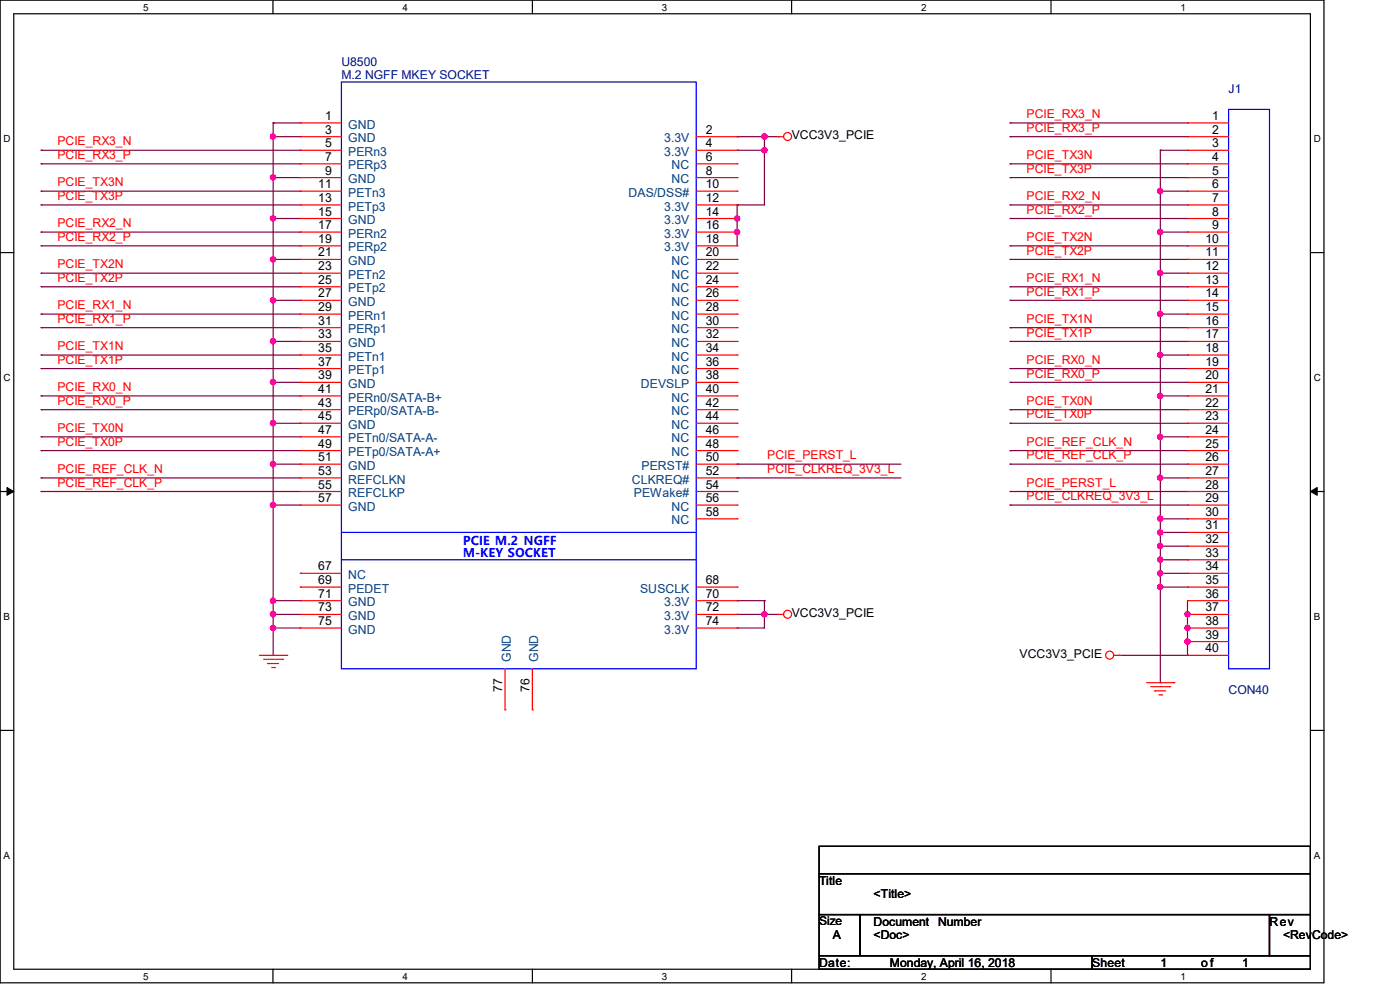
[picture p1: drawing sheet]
<svg xmlns="http://www.w3.org/2000/svg" width="297mm" height="210mm" viewBox="0 0 297 210" stroke-linecap="round" stroke-linejoin="round" font-family="sans-serif">
<path d="M0 0h280.9v208.5h-280.9zM2.9 2.9h275.1v202.7h-275.1z" fill="none" stroke="#000" stroke-width=".25"/>
<g fill="#fff">
<path d="M30.4 .3h1.1v2.4h-1.1z"/>
<path d="M30.4 205.9h1.1v2.3h-1.1z"/>
</g>
<path d="M57.9 0v2.9M57.9 205.6v2.9" fill="none" stroke="#000" stroke-width=".25"/>
<g fill="#fff">
<path d="M85.4 .3h1.1v2.4h-1.1z"/>
<path d="M85.4 205.9h1.1v2.3h-1.1z"/>
</g>
<path d="M112.9 0v2.9M112.9 205.6v2.9" fill="none" stroke="#000" stroke-width=".25"/>
<g fill="#fff">
<path d="M140.4 .3h1.2v2.4h-1.2z"/>
<path d="M140.4 205.9h1.2v2.3h-1.2z"/>
</g>
<path d="M167.9 0v2.9M167.9 205.6v2.9" fill="none" stroke="#000" stroke-width=".25"/>
<g fill="#fff">
<path d="M195.4 .3h1.2v2.4h-1.2z"/>
<path d="M195.4 205.9h1.2v2.3h-1.2z"/>
</g>
<path d="M223 0v2.9M223 205.6v2.9" fill="none" stroke="#000" stroke-width=".25"/>
<g fill="#fff">
<path d="M250.4 .3h1.2v2.4h-1.2z"/>
<path d="M250.4 205.9h1.2v2.3h-1.2z"/>
<path d="M.8 28.2h1.4v2.4h-1.4z"/>
<path d="M278.7 28.2h1.5v2.4h-1.5z"/>
<path d="M.8 78.9h1.4v2.3h-1.4z"/>
<path d="M278.7 78.9h1.5v2.3h-1.5z"/>
</g>
<path d="M0 53.6h2.9M278 53.6h2.9" fill="none" stroke="#000" stroke-width=".25"/>
<g fill="#fff">
<path d="M.8 129.6h1.3v2.3h-1.3z"/>
<path d="M278.7 129.6h1.4v2.3h-1.4z"/>
</g>
<path d="M0 104.3h2.9M278 104.3h2.9" fill="none" stroke="#000" stroke-width=".25"/>
<path d="M1.5 103.4l1.4 .9-1.4 .8zM278 104.3l1.4-.9v1.7z" fill="#000" stroke="#000" stroke-width=".21"/>
<g fill="#fff">
<path d="M.8 180.3h1.3v2.3h-1.3z"/>
<path d="M278.7 180.3h1.4v2.3h-1.4z"/>
</g>
<path d="M0 154.9h2.9M278 154.9h2.9M173.8 179.5h104.2v5.8h-104.2zM173.8 185.3h104.2v8.7h-104.2zM173.8 194h8.7v8.7h-8.7zM182.5 194h86.8v8.7h-86.8zM269.3 194h8.7v8.7h-8.7zM173.8 202.7h57.9v2.9h-57.9zM231.7 202.7h46.3v2.9h-46.3z" fill="none" stroke="#000" stroke-width=".25"/>
<g fill="none" stroke="#800040" stroke-width=".25">
<path d="M8.7 31.9h.1M8.7 34.8h.1M8.7 31.9h55M8.7 34.8h55M58 37.7h.1M58 26.1h.1M58 29h.1M58 26.1v112.9M58 37.7h5.7M58 26.1h5.7M58 29h5.7M156.4 29h.1"/>
<path d="M156.4 31.9h.1M156.4 31.9h5.8M156.4 29h8.7M162.2 29h.1M162.2 31.9h.1M162.2 29v14.5h-5.8M214.3 26.1h.1M214.3 29h.1M214.3 34.8h.1M214.3 37.7h.1M214.3 37.7h37.6M214.3 34.8h37.6"/>
<path d="M214.3 26.1h37.6M214.3 29h37.6M246.2 31.9h.1M246.2 31.9h5.7M246.2 31.9v112.9M8.7 49.2h.1M8.7 52.2h.1M8.7 58h.1M8.7 40.6h.1M8.7 43.5h.1M8.7 49.2h55M8.7 52.2h55"/>
<path d="M8.7 58h55M8.7 40.6h55M8.7 43.5h55M58 46.4h.1M58 55h.1M58 46.4h5.7M58 55h5.7M156.4 43.5h.1M156.4 46.4h.1M156.4 49.2h.1M156.4 43.5v8.7M214.3 43.5h.1"/>
<path d="M214.3 46.4h.1M214.3 52.2h.1M214.3 55h.1M214.3 46.4h37.6M214.3 55h37.6M214.3 52.2h37.6M214.3 43.5h37.6M246.2 40.6h.1M246.2 49.2h.1M246.2 58h.1M246.2 49.2h5.7M246.2 58h5.7"/>
<path d="M246.2 40.6h5.7M8.7 66.6h.1M8.7 69.5h.1M8.7 75.3h.1M8.7 78.2h.1M8.7 60.8h.1M8.7 66.6h55M8.7 69.5h55M8.7 75.3h55M8.7 78.2h55M8.7 60.8h55M58 72.4h.1"/>
<path d="M58 63.7h.1M58 72.4h5.7M58 63.7h5.7M214.3 78.2h.1M214.3 60.8h.1M214.3 63.7h.1M214.3 69.5h.1M214.3 72.4h.1M214.3 72.4h37.6M214.3 63.7h37.6M214.3 69.5h37.6M214.3 78.2h37.6"/>
<path d="M214.3 60.8h37.6M246.2 66.6h.1M246.2 75.3h.1M246.2 66.6h5.7M246.2 75.3h5.7M8.7 84h.1M8.7 86.9h.1M8.7 92.7h.1M8.7 95.6h.1M8.7 84h55M8.7 86.9h55M8.7 92.7h55"/>
<path d="M8.7 95.6h55M58 81.1h.1M58 89.8h.1M58 98.5h.1M58 81.1h5.7M58 89.8h5.7M58 98.5h5.7M156.4 98.5h.1M156.4 98.5h34.7M214.3 81.1h.1M214.3 95.6h.1M214.3 98.5h.1"/>
<path d="M214.3 86.9h.1M214.3 89.8h.1M214.3 86.9h37.6M214.3 81.1h37.6M214.3 89.8h37.6M214.3 98.5h37.6M214.3 95.6h37.6M246.2 84h.1M246.2 92.7h.1M246.2 84h5.7M246.2 92.7h5.7M8.7 101.4h.1"/>
<path d="M8.7 104.3h.1M8.7 101.4h55M8.7 104.3h55M58 107.1h.1M58 107.1h5.7M156.4 101.4h.1M156.4 101.4h34.7M214.3 107.1h.1M214.3 104.3h.1M214.3 107.1h37.6M214.3 104.3h37.6M246.2 101.4h.1"/>
<path d="M246.2 110.1h.1M246.2 112.9h.1M246.2 115.9h.1M246.2 118.7h.1M246.2 101.4h5.7M246.2 110.1h5.7M246.2 112.9h5.7M246.2 115.9h5.7M246.2 118.7h5.7M251.9 118.7h.1M58 139h.1M58 133.2h.1"/>
<path d="M58 127.4h.1M58 130.3h.1M58 133.2h5.7M58 130.3h5.7M58 127.4h5.7M156.4 130.3h.1M156.4 133.2h.1M156.4 127.4h.1M156.4 130.3h8.7M156.4 127.4h5.8M162.2 130.3h.1M162.2 127.4h.1"/>
<path d="M162.2 127.4v5.8h-5.8M237.4 139h14.5M246.2 121.6h.1M246.2 124.5h.1M246.2 121.6h5.7M246.2 124.5h5.7M251.9 139h.1M251.9 130.3h.1M251.9 133.2h.1M251.9 136.1h.1M251.9 127.4v11.6M246.2 144.8h.1"/>
</g>
<g fill="#f0f" stroke="#f0f" stroke-width=".25">
<circle cx="57.9" cy="127.4" r=".55"/>
<circle cx="57.9" cy="89.8" r=".55"/>
<circle cx="57.9" cy="107.1" r=".55"/>
<circle cx="57.9" cy="98.5" r=".55"/>
<circle cx="57.9" cy="81.1" r=".55"/>
<circle cx="57.9" cy="72.4" r=".55"/>
<circle cx="162.2" cy="130.3" r=".56"/>
<circle cx="57.9" cy="37.6" r=".55"/>
<circle cx="57.9" cy="55" r=".55"/>
<circle cx="57.9" cy="46.3" r=".55"/>
<circle cx="57.9" cy="63.7" r=".55"/>
<circle cx="57.9" cy="29" r=".55"/>
<circle cx="162.2" cy="29" r=".56"/>
<circle cx="162.2" cy="31.9" r=".56"/>
<circle cx="57.9" cy="133.2" r=".55"/>
<circle cx="57.9" cy="130.3" r=".55"/>
<circle cx="156.4" cy="46.3" r=".55"/>
<circle cx="156.4" cy="49.2" r=".55"/>
<circle cx="246.1" cy="40.6" r=".55"/>
<circle cx="246.1" cy="49.2" r=".55"/>
<circle cx="246.1" cy="57.9" r=".55"/>
<circle cx="246.1" cy="66.6" r=".55"/>
<circle cx="246.1" cy="75.3" r=".55"/>
<circle cx="246.1" cy="84" r=".55"/>
<circle cx="246.1" cy="92.7" r=".55"/>
<circle cx="246.1" cy="101.3" r=".55"/>
<circle cx="246.1" cy="110" r=".55"/>
<circle cx="251.9" cy="130.3" r=".55"/>
<circle cx="251.9" cy="133.2" r=".55"/>
<circle cx="251.9" cy="136.1" r=".55"/>
<circle cx="246.1" cy="112.9" r=".55"/>
<circle cx="246.1" cy="115.8" r=".55"/>
<circle cx="246.1" cy="118.7" r=".55"/>
<circle cx="246.1" cy="121.6" r=".55"/>
<circle cx="246.1" cy="124.5" r=".55"/>
</g>
<g fill="none" stroke="#f00" stroke-width=".25">
<path d="M63.7 26.1h.1M63.7 29h.1M63.7 31.9h.1M63.7 34.8h.1M63.7 37.7h.1M63.7 29h8.7M63.7 26.1h8.7M63.7 31.9h8.7M63.7 34.8h8.7M63.7 37.7h8.7M147.7 29h8.7M147.7 31.9h8.7"/>
<path d="M147.7 34.8h8.7M147.7 37.7h8.7M156.4 29h.1M156.4 31.9h.1M156.4 34.8h.1M156.4 37.7h.1M165.1 29h.1M165.1 29h1.1M251.9 26.1h.1M251.9 29h.1M251.9 31.9h.1M251.9 34.8h.1"/>
<path d="M251.9 37.7h.1M251.9 29h8.7M251.9 26.1h8.7M251.9 31.9h8.7M251.9 34.8h8.7M251.9 37.7h8.7M63.7 40.6h.1M63.7 43.5h.1M63.7 46.4h.1M63.7 49.2h.1M63.7 52.2h.1M63.7 55h.1"/>
<path d="M63.7 58h.1M63.7 40.6h8.7M63.7 43.5h8.7M63.7 46.4h8.7M63.7 49.2h8.7M63.7 52.2h8.7M63.7 55h8.7M63.7 58h8.7M147.7 40.6h8.7M147.7 43.5h8.7M147.7 46.4h8.7M147.7 49.2h8.7"/>
<path d="M147.7 52.2h8.7M147.7 55h8.7M147.7 58h8.7M156.4 40.6h.1M156.4 43.5h.1M156.4 46.4h.1M156.4 49.2h.1M156.4 52.2h.1M156.4 55h.1M156.4 58h.1M251.9 40.6h.1M251.9 43.5h.1"/>
<path d="M251.9 46.4h.1M251.9 49.2h.1M251.9 52.2h.1M251.9 55h.1M251.9 58h.1M251.9 40.6h8.7M251.9 43.5h8.7M251.9 46.4h8.7M251.9 49.2h8.7M251.9 52.2h8.7M251.9 55h8.7M251.9 58h8.7"/>
<path d="M63.7 78.2h.1M63.7 75.3h.1M63.7 72.4h.1M63.7 60.8h.1M63.7 63.7h.1M63.7 66.6h.1M63.7 69.5h.1M63.7 60.8h8.7M63.7 63.7h8.7M63.7 66.6h8.7M63.7 69.5h8.7M63.7 72.4h8.7"/>
<path d="M63.7 75.3h8.7M63.7 78.2h8.7M147.7 60.8h8.7M147.7 63.7h8.7M147.7 66.6h8.7M147.7 69.5h8.7M147.7 72.4h8.7M147.7 75.3h8.7M147.7 78.2h8.7M156.4 72.4h.1M156.4 75.3h.1M156.4 78.2h.1"/>
<path d="M156.4 60.8h.1M156.4 63.7h.1M156.4 66.6h.1M156.4 69.5h.1M251.9 60.8h.1M251.9 63.7h.1M251.9 66.6h.1M251.9 69.5h.1M251.9 72.4h.1M251.9 75.3h.1M251.9 78.2h.1M251.9 60.8h8.7"/>
<path d="M251.9 63.7h8.7M251.9 66.6h8.7M251.9 69.5h8.7M251.9 72.4h8.7M251.9 75.3h8.7M251.9 78.2h8.7M63.7 81.1h.1M63.7 84h.1M63.7 86.9h.1M63.7 89.8h.1M63.7 92.7h.1M63.7 95.6h.1"/>
<path d="M63.7 98.5h.1M63.7 81.1h8.7M63.7 84h8.7M63.7 86.9h8.7M63.7 89.8h8.7M63.7 92.7h8.7M63.7 95.6h8.7M63.7 98.5h8.7M147.7 81.1h8.7M147.7 84h8.7M147.7 86.9h8.7M147.7 89.8h8.7"/>
<path d="M147.7 92.7h8.7M147.7 95.6h8.7M147.7 98.5h8.7M156.4 81.1h.1M156.4 84h.1M156.4 86.9h.1M156.4 89.8h.1M156.4 92.7h.1M156.4 95.6h.1M156.4 98.5h.1M251.9 81.1h.1M251.9 84h.1"/>
<path d="M251.9 86.9h.1M251.9 89.8h.1M251.9 92.7h.1M251.9 95.6h.1M251.9 98.5h.1M251.9 81.1h8.7M251.9 84h8.7M251.9 86.9h8.7M251.9 89.8h8.7M251.9 92.7h8.7M251.9 95.6h8.7M251.9 98.5h8.7"/>
<path d="M63.7 101.4h.1M63.7 104.3h.1M63.7 107.1h.1M63.7 101.4h8.7M63.7 104.3h8.7M63.7 107.1h8.7M147.7 101.4h8.7M147.7 104.3h8.7M147.7 107.1h8.7M147.7 110.1h8.7M156.4 101.4h.1M156.4 104.3h.1"/>
<path d="M156.4 107.1h.1M156.4 110.1h.1M251.9 101.4h.1M251.9 104.3h.1M251.9 107.1h.1M251.9 110.1h.1M251.9 112.9h.1M251.9 115.9h.1M251.9 118.7h.1M251.9 101.4h8.7M251.9 104.3h8.7M251.9 107.1h8.7"/>
<path d="M251.9 110.1h8.7M251.9 112.9h8.7M251.9 115.9h8.7M251.9 118.7h8.7M55 139h5.8M55.9 139.9h4M59.9 139.9h.1M60.8 139h.1M63.7 121.6h.1M63.7 124.5h.1M63.7 127.4h.1M63.7 133.2h.1"/>
<path d="M63.7 130.3h.1M63.7 130.3h8.7M63.7 121.6h8.7M63.7 124.5h8.7M63.7 127.4h8.7M63.7 133.2h8.7M147.7 130.3h8.7M147.7 124.5h8.7M147.7 127.4h8.7M147.7 133.2h8.7M156.4 124.5h.1M156.4 127.4h.1"/>
<path d="M156.4 130.3h.1M156.4 133.2h.1M165.1 130.3h.1M165.1 130.3h1.1M236.3 139h1.1M237.4 139h.1M251.9 121.6h.1M251.9 124.5h.1M251.9 127.4h.1M251.9 130.3h.1M251.9 133.2h.1M251.9 136.1h.1"/>
<path d="M251.9 139h.1M251.9 139h8.7M251.9 130.3h8.7M251.9 121.6h8.7M251.9 124.5h8.7M251.9 127.4h8.7M251.9 133.2h8.7M251.9 136.1h8.7M56.8 140.8h.1M56.8 140.8h2.3M57.7 141.6h.5M58.2 141.6h.1"/>
<path d="M107.1 150.6h.1M107.1 141.9v8.7M112.9 150.6h.1M112.9 141.9v8.7M243.2 144.8h5.8M244.1 145.7h4.1M245 146.6h.1M245 146.6h2.3M245.9 147.4h.5M246.4 147.4h.1M248.2 145.7h.1M249 144.8h.1"/>
<circle cx="167.1" cy="29" r=".85"/>
<circle cx="167.1" cy="130.3" r=".85"/>
<circle cx="235.4" cy="139" r=".85"/>
</g>
<path d="M72.4 17.4h75.3v124.5h-75.3zM260.6 23.2h8.7v118.7h-8.7zM72.4 118.7h.1M72.4 112.9h.1M72.4 118.7h75.3M72.4 112.9h75.3" fill="none" stroke="#00f" stroke-width=".25"/>
<g font-size="2.6" fill="#000080">
<text x="72.4" y="13.9">U8500</text>
<text x="72.4" y="16.8">M.2 NGFF MKEY SOCKET</text>
<text x="260.6" y="19.7">J1</text>
<text x="260.6" y="147.1">CON40</text>
</g>
<g font-size="2.6">
<text x="69" y="25.4">1</text>
<text x="69" y="28.4">3</text>
<text x="149.7" y="28.4">2</text>
<text x="168" y="29.6">VCC3V3_PCIE</text>
<text x="257.2" y="25.4">1</text>
<text x="257.2" y="28.4">2</text>
<text x="69" y="31.2">5</text>
<text x="69" y="34.1">7</text>
<text x="149.7" y="31.2">4</text>
<text x="149.7" y="34.1">6</text>
<text x="257.2" y="31.2">3</text>
<text x="257.2" y="34.1">4</text>
<text x="67.5" y="39.9">11</text>
<text x="69" y="37">9</text>
<text x="149.7" y="37">8</text>
<text x="149.7" y="39.9">10</text>
<text x="257.2" y="37">5</text>
<text x="257.2" y="39.9">6</text>
<text x="67.5" y="42.8">13</text>
<text x="67.5" y="45.7">15</text>
<text x="149.7" y="42.8">12</text>
<text x="149.7" y="45.7">14</text>
<text x="257.2" y="42.8">7</text>
<text x="257.2" y="45.7">8</text>
<text x="67.5" y="48.6">17</text>
<text x="67.5" y="51.5">19</text>
<text x="149.7" y="48.6">16</text>
<text x="149.7" y="51.5">18</text>
<text x="255.7" y="51.5">10</text>
<text x="257.2" y="48.6">9</text>
<text x="67.5" y="54.4">21</text>
<text x="67.5" y="57.3">23</text>
<text x="149.7" y="54.4">20</text>
<text x="149.7" y="57.3">22</text>
<text x="255.7" y="54.4">11</text>
<text x="255.7" y="57.3">12</text>
<text x="67.5" y="60.2">25</text>
<text x="67.5" y="63.1">27</text>
<text x="67.5" y="66">29</text>
<text x="149.7" y="60.2">24</text>
<text x="149.7" y="63.1">26</text>
<text x="149.7" y="66">28</text>
<text x="255.7" y="60.2">13</text>
<text x="255.7" y="63.1">14</text>
<text x="255.7" y="66">15</text>
<text x="67.5" y="71.8">33</text>
<text x="67.5" y="68.9">31</text>
<text x="149.7" y="71.8">32</text>
<text x="149.7" y="68.9">30</text>
<text x="255.7" y="68.9">16</text>
<text x="255.7" y="71.8">17</text>
<text x="67.5" y="77.6">37</text>
<text x="67.5" y="74.7">35</text>
<text x="149.7" y="74.7">34</text>
<text x="149.7" y="77.6">36</text>
<text x="255.7" y="74.7">18</text>
<text x="255.7" y="77.6">19</text>
<text x="67.5" y="80.5">39</text>
<text x="67.5" y="83.4">41</text>
<text x="149.7" y="80.5">38</text>
<text x="149.7" y="83.4">40</text>
<text x="255.7" y="80.5">20</text>
<text x="255.7" y="83.4">21</text>
<text x="67.5" y="86.3">43</text>
<text x="67.5" y="89.2">45</text>
<text x="149.7" y="86.3">42</text>
<text x="149.7" y="89.2">44</text>
<text x="255.7" y="86.3">22</text>
<text x="255.7" y="89.2">23</text>
<text x="67.5" y="92">47</text>
<text x="67.5" y="95">49</text>
<text x="149.7" y="92">46</text>
<text x="149.7" y="95">48</text>
<text x="255.7" y="92">24</text>
<text x="255.7" y="95">25</text>
<text x="67.5" y="97.8">51</text>
<text x="67.5" y="100.8">53</text>
<text x="149.7" y="97.8">50</text>
<text x="149.7" y="100.8">52</text>
<text x="255.7" y="97.8">26</text>
<text x="255.7" y="100.8">27</text>
<text x="67.5" y="103.6">55</text>
<text x="67.5" y="106.5">57</text>
<text x="149.7" y="103.6">54</text>
<text x="149.7" y="106.5">56</text>
<text x="255.7" y="103.6">28</text>
<text x="255.7" y="106.5">29</text>
<text x="149.7" y="109.4">58</text>
<text x="255.7" y="109.4">30</text>
<text x="255.7" y="112.3">31</text>
<text x="255.7" y="115.2">32</text>
<text x="255.7" y="118.1">33</text>
<text x="67.5" y="121">67</text>
<text x="67.5" y="123.9">69</text>
<text x="149.7" y="123.9">68</text>
<text x="255.7" y="121">34</text>
<text x="255.7" y="123.9">35</text>
<text x="67.5" y="126.8">71</text>
<text x="67.5" y="129.7">73</text>
<text x="149.7" y="126.8">70</text>
<text x="149.7" y="129.7">72</text>
<text x="168" y="130.9">VCC3V3_PCIE</text>
<text x="255.7" y="126.8">36</text>
<text x="255.7" y="129.7">37</text>
<text x="67.5" y="132.6">75</text>
<text x="149.7" y="132.6">74</text>
<text x="255.7" y="132.6">38</text>
<text x="255.7" y="135.5">39</text>
<text x="216.3" y="139.6">VCC3V3_PCIE</text>
<text x="255.7" y="138.4">40</text>
<text x="106.5" y="146.8" transform="rotate(-90 106.5 146.8)">77</text>
<text x="112.3" y="146.8" transform="rotate(-90 112.3 146.8)">76</text>
<text x="173.8" y="187.7">Title</text>
<text x="185.3" y="190.6">&lt;Title&gt;</text>
<text x="185.3" y="196.3">Document</text>
<text x="199" y="196.3">Number</text>
<text x="269.3" y="196.3">Rev</text>
<text x="176.7" y="199.3">A</text>
<text x="185.3" y="199.3">&lt;Doc&gt;</text>
<text x="272.2" y="199.3">&lt;RevCode&gt;</text>
<text x="173.8" y="205.1">Date:</text>
<text x="188.8" y="205.1">Monday, April 16, 2018</text>
<text x="231.7" y="205.1">Sheet</text>
<text x="246.2" y="205.1">1</text>
<text x="254.8" y="205.1">of</text>
<text x="263.5" y="205.1">1</text>
</g>
<g font-size="2.6" fill="#004080">
<text x="73.9" y="27.3">GND</text>
<text x="73.9" y="30.2">GND</text>
<text x="73.9" y="33.1">PERn3</text>
<text x="73.9" y="35.9">PERp3</text>
<text x="140.9" y="30.2">3.3V</text>
<text x="140.9" y="33.1">3.3V</text>
<text x="142.5" y="35.9">NC</text>
<text x="73.9" y="38.9">GND</text>
<text x="73.9" y="41.7">PETn3</text>
<text x="133.3" y="41.7">DAS/DSS#</text>
<text x="142.5" y="38.9">NC</text>
<text x="73.9" y="44.7">PETp3</text>
<text x="73.9" y="47.5">GND</text>
<text x="140.9" y="44.7">3.3V</text>
<text x="140.9" y="47.5">3.3V</text>
<text x="73.9" y="50.4">PERn2</text>
<text x="73.9" y="53.3">PERp2</text>
<text x="140.9" y="50.4">3.3V</text>
<text x="140.9" y="53.3">3.3V</text>
<text x="73.9" y="56.2">GND</text>
<text x="73.9" y="59.1">PETn2</text>
<text x="142.5" y="56.2">NC</text>
<text x="142.5" y="59.1">NC</text>
<text x="73.9" y="62">PETp2</text>
<text x="73.9" y="64.9">GND</text>
<text x="142.5" y="62">NC</text>
<text x="142.5" y="64.9">NC</text>
<text x="73.9" y="67.8">PERn1</text>
<text x="73.9" y="70.7">PERp1</text>
<text x="142.5" y="67.8">NC</text>
<text x="142.5" y="70.7">NC</text>
<text x="73.9" y="76.5">PETn1</text>
<text x="73.9" y="73.6">GND</text>
<text x="142.5" y="73.6">NC</text>
<text x="142.5" y="76.5">NC</text>
<text x="73.9" y="82.3">GND</text>
<text x="73.9" y="79.4">PETp1</text>
<text x="136" y="82.3">DEVSLP</text>
<text x="142.5" y="79.4">NC</text>
<text x="73.9" y="85.2">PERn0/SATA-B+</text>
<text x="73.9" y="88.1">PERp0/SATA-B-</text>
<text x="142.5" y="85.2">NC</text>
<text x="142.5" y="88.1">NC</text>
<text x="73.9" y="91">GND</text>
<text x="73.9" y="93.9">PETn0/SATA-A-</text>
<text x="142.5" y="91">NC</text>
<text x="142.5" y="93.9">NC</text>
<text x="73.9" y="96.8">PETp0/SATA-A+</text>
<text x="73.9" y="99.7">GND</text>
<text x="136.1" y="99.7">PERST#</text>
<text x="142.5" y="96.8">NC</text>
<text x="73.9" y="102.6">REFCLKN</text>
<text x="73.9" y="105.5">REFCLKP</text>
<text x="134.1" y="102.6">CLKREQ#</text>
<text x="134.5" y="105.5">PEWake#</text>
<text x="73.9" y="108.3">GND</text>
<text x="142.5" y="108.3">NC</text>
<text x="142.5" y="111.3">NC</text>
<text x="73.9" y="122.8">NC</text>
<text x="73.9" y="125.7">PEDET</text>
<text x="135.8" y="125.7">SUSCLK</text>
<text x="73.9" y="128.6">GND</text>
<text x="73.9" y="131.5">GND</text>
<text x="140.9" y="128.6">3.3V</text>
<text x="140.9" y="131.5">3.3V</text>
<text x="73.9" y="134.4">GND</text>
<text x="140.9" y="134.4">3.3V</text>
<text x="108.4" y="140.5" transform="rotate(-90 108.4 140.5)">GND</text>
<text x="114.2" y="140.5" transform="rotate(-90 114.2 140.5)">GND</text>
</g>
<g font-size="2.6" fill="#f00">
<text x="217.8" y="25.1">PCIE_RX3_N</text>
<text x="217.8" y="28">PCIE_RX3_P</text>
<text x="12.2" y="30.9">PCIE_RX3_N</text>
<text x="12.2" y="33.7">PCIE_RX3_P</text>
<text x="217.8" y="33.7">PCIE_TX3N</text>
<text x="12.2" y="39.5">PCIE_TX3N</text>
<text x="217.8" y="36.7">PCIE_TX3P</text>
<text x="12.2" y="42.5">PCIE_TX3P</text>
<text x="217.8" y="42.5">PCIE_RX2_N</text>
<text x="217.8" y="45.3">PCIE_RX2_P</text>
<text x="12.2" y="48.2">PCIE_RX2_N</text>
<text x="12.2" y="51.1">PCIE_RX2_P</text>
<text x="217.8" y="51.1">PCIE_TX2N</text>
<text x="12.2" y="56.9">PCIE_TX2N</text>
<text x="12.2" y="59.8">PCIE_TX2P</text>
<text x="217.8" y="59.8">PCIE_RX1_N</text>
<text x="217.8" y="54">PCIE_TX2P</text>
<text x="12.2" y="65.6">PCIE_RX1_N</text>
<text x="217.8" y="62.7">PCIE_RX1_P</text>
<text x="12.2" y="68.5">PCIE_RX1_P</text>
<text x="217.8" y="68.5">PCIE_TX1N</text>
<text x="217.8" y="71.4">PCIE_TX1P</text>
<text x="12.2" y="74.3">PCIE_TX1N</text>
<text x="12.2" y="77.2">PCIE_TX1P</text>
<text x="217.8" y="77.2">PCIE_RX0_N</text>
<text x="12.2" y="83">PCIE_RX0_N</text>
<text x="217.8" y="80.1">PCIE_RX0_P</text>
<text x="12.2" y="85.9">PCIE_RX0_P</text>
<text x="217.8" y="85.9">PCIE_TX0N</text>
<text x="217.8" y="88.8">PCIE_TX0P</text>
<text x="12.2" y="91.7">PCIE_TX0N</text>
<text x="12.2" y="94.6">PCIE_TX0P</text>
<text x="217.8" y="94.6">PCIE_REF_CLK_N</text>
<text x="12.2" y="100.4">PCIE_REF_CLK_N</text>
<text x="162.8" y="100.4">PCIE_CLKREQ_3V3_L</text>
<text x="162.8" y="97.5">PCIE_PERST_L</text>
<text x="217.8" y="97.5">PCIE_REF_CLK_P</text>
<text x="12.2" y="103.3">PCIE_REF_CLK_P</text>
<text x="217.8" y="106.1">PCIE_CLKREQ_3V3_L</text>
<text x="217.8" y="103.3">PCIE_PERST_L</text>
</g>
<text font-size="2.6" fill="#00f" x="98.2" y="115.7">PCIE M.2 NGFF</text>
<text font-size="2.5" fill="#00f" x="98.2" y="118.2">M-KEY SOCKET</text>
<text font-size="2.5" x="173.8" y="196.3">Size</text>
<g font-size="2.1">
<text x="30.4" y="2.2">5</text>
<text x="85.4" y="2.2">4</text>
<text x="140.4" y="2.2">3</text>
<text x="195.4" y="2.2">2</text>
<text x="250.4" y="2.2">1</text>
<text x=".8" y="30.1">D</text>
<text x="278.7" y="30.1">D</text>
<text x=".8" y="80.8">C</text>
<text x="278.7" y="80.8">C</text>
<text x=".8" y="131.5">B</text>
<text x="278.7" y="131.5">B</text>
<text x=".8" y="182.2">A</text>
<text x="278.7" y="182.2">A</text>
<text x="30.4" y="207.8">5</text>
<text x="85.4" y="207.8">4</text>
<text x="140.4" y="207.8">3</text>
<text x="195.4" y="207.8">2</text>
<text x="250.4" y="207.8">1</text>
</g>
</svg>
